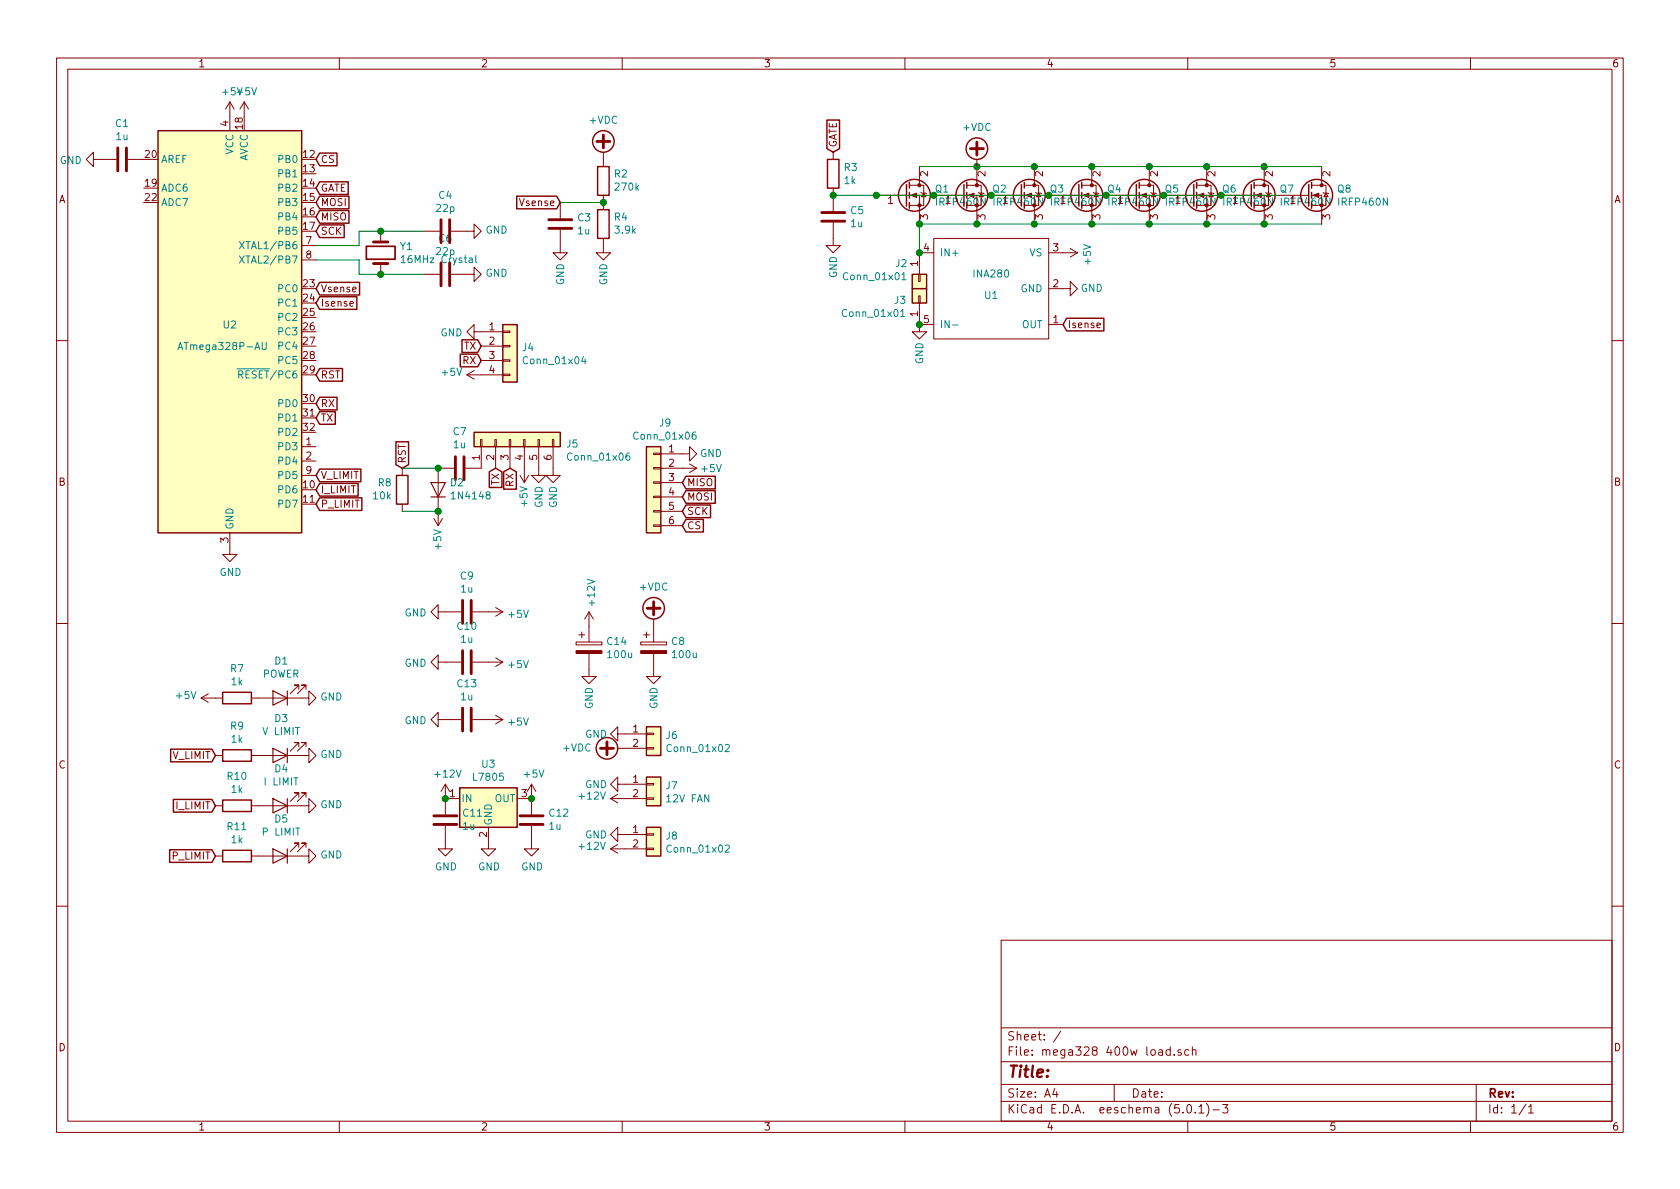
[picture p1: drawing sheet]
<svg xmlns="http://www.w3.org/2000/svg" width="297mm" height="210mm" viewBox="0 0 297 210" stroke-linecap="round" stroke-linejoin="round" font-family="sans-serif">
<g fill="none" stroke="#840000" stroke-width=".18">
<path d="M10 10.3h277v189.9h-277zM12 12.2h273v186.1h-273zM40.6 18v5.1M40.6 18l-.7 1.3M40.6 18l.8 1.3M43.2 18l-.8 1.3M43.2 18v2.6M43.2 18l.7 1.3M60 10.3v1.9M110 10.3v1.9M160 10.3v1.9M210 10.3v1.9"/>
<path d="M260 10.3v1.9M16.5 28.2v-1.3l-1.3 1.3 1.3 1.3v-1.3h4.1M22.6 28.2h2.8M99.1 35.8v2.8M106.7 26.9v2.6M106.7 34.5v2.6M147.3 39.4v4h1.3l-1.3 1.3-1.3-1.3h1.3M147.3 26.9v1.3M147.3 33.3v4M154.9 34.5h5.1M160.1 34.5h.2M160.8 34.5h1.8v5.1"/>
<path d="M160.8 32.8h1.8M162.6 32.8h.7v3.5h-2.5M162.6 29.5v3.3M162.8 34l.1 .2h.8l.1 .1M163.3 34.2l.4 .6h-.8zM165.1 34.5h5.1M170.9 32.8h1.8M172.7 32.8h.8v3.5h-.8v3.3M172.7 28.2v4.6M173 34l.1 .2h.8l.1 .1M173.5 34.2l.4 .6h-.8zM175.3 34.5h5"/>
<path d="M181.1 32.8h1.8M182.9 32.8h.7v3.5h-.7v3.3M182.9 29.5v3.3M183.1 34l.2 .2h.7l.1 .1M183.6 34.2l.4 .6h-.7zM185.4 34.5h5.1M191.3 32.8h1.7M193 32.8h.8v3.5h-.8v3.3M193 29.5v3.3M193.3 34l.1 .2h.8l.1 .1M193.8 34.2l.4 .6h-.8zM195.6 34.5h5.1"/>
<path d="M201.4 32.8h1.8M203.2 32.8h.8v3.5h-.8v3.3M203.2 29.5v3.3M203.5 34l.1 .2h.7l.2 .1M204 34.2l.3 .6h-.7zM205.7 34.5h5.1M211.6 32.8h1.8M213.4 32.8h.7v3.5h-.7v3.3M213.4 29.5v3.3M213.6 34l.1 .2h.8l.1 .1M214.1 34.2l.4 .6h-.8zM215.9 34.5h5.1"/>
<path d="M221.7 32.8h1.8M223.5 32.8h.8v3.5h-.8v3.3M223.5 29.5v3.3M223.8 34l.1 .2h.8l.1 .1M224.3 34.2l.4 .6h-.8zM226.1 34.5h5M231.9 32.8h1.8M233.7 32.8h.7v3.5h-.7v3.3M233.7 29.5v3.3M233.9 34l.2 .2h.7l.1 .1M234.4 34.2l.4 .6h-.7zM53.3 43.4h2.6"/>
<path d="M53.3 46h2.6M61.9 53.7l.6-.1-.1-.2-.3-.1-.2 .2v.6h.5M67.3 40.9v1.9M67.3 46.6v1.9M74.9 48.5h2.8M74.9 40.9h2.8M79.8 40.9h4v-1.3l1.3 1.3-1.3 1.3v-1.3M79.8 48.5h4v-1.3l1.3 1.3-1.3 1.3v-1.3M83.8 58.7v-1.3l-1.3 1.3 1.3 1.2v-1.2h5.1M88.9 58.5h1.3v.3h-1.3zM99.1 40.6v4.1h1.2l-1.2 1.3-1.3-1.3h1.3M106.7 42.2v2.5h1.2l-1.2 1.3-1.3-1.3h1.3"/>
<path d="M162.4 48.5h.3v1.3h-.3zM162.4 52.3h.3v1.3h-.3zM162.6 57.4v1.3h1.2l-1.2 1.2-1.3-1.2h1.3M162.6 53.6v3.8M162.6 57.4h2.5M165.1 42.2h20.3v17.7h-20.3zM165.1 44.7h-2.5v3.8M185.4 51h3.8v-1.2l1.3 1.2-1.3 1.3v-1.3M185.4 44.7h5.1M185.4 57.4h2.6M189.2 43.9l1.3 .8M190.5 44.7l-1.3 .8"/>
<path d="M194 57.5l.6-.1-.1-.2-.4-.1-.1 .2v.6h.5M10 60.2h2M53.3 79h2.6M82.5 66.3h6.4M82.5 66.3l1.3 .8M83.8 65.5l-1.3 .8M85 77.7h.2v1.3h-.2zM85.1 61.2h3.8M85.1 63.7h3.8M85.1 79v3.8h-2.8M87.5 77.7h.3v1.3h-.3zM87.6 79v3.8"/>
<path d="M88.9 66.2h1.3v.2h-1.3zM88.9 63.6h1.3v.3h-1.3zM88.9 61.1h1.3v.2h-1.3zM90 77.7h.3v1.3h-.3zM90.2 79v3.8M92.6 77.7h.2v1.3h-.2zM92.7 79v6.3M95.1 77.7h.3v1.3h-.3zM95.2 79v5.1h1.3l-1.3 1.2-1.2-1.2h1.2M97.7 77.7h.2v1.3h-.2zM97.8 79v5.1h1.3l-1.3 1.2-1.3-1.2h1.3M285 60.2h2"/>
<path d="M40.6 94.2v3.8h1.3l-1.3 1.3-1.2-1.3h1.2M53.3 81.5h2.6M53.3 84.1h2.6M71.1 82.8v1.3M71.1 89.1v1.3M76.7 91.7l.8 1.3M78.2 91.7l-.7 1.3M80.3 82.8h-2.8v10.2M91.9 84.1l.8 1.2M93.5 84.1l-.8 1.2M115.6 92.8h1.2v.3h-1.2zM115.6 90.3h1.2v.2h-1.2z"/>
<path d="M115.6 87.8h1.2v.2h-1.2zM115.6 85.2h1.2v.3h-1.2zM115.6 82.7h1.2v.2h-1.2zM115.6 80.1h1.2v.3h-1.2zM116.8 80.3h5.1v-1.3l1.3 1.3-1.3 1.2v-1.2M116.8 82.8h6.4M116.8 85.3h3.8M116.8 87.9h3.8M116.8 90.4h3.8M116.8 93h3.8M121.9 82l1.3 .8M123.2 82.8l-1.3 .8"/>
<path d="M10 110.3h2M77.5 117.1v-1.3l-1.3 1.3 1.3 1.3v-1.3h4M77.5 108.2v-1.3l-1.3 1.3 1.3 1.3v-1.3h4M83.6 117.1h5.3M83.6 108.2h5.3M87.6 116.3l1.3 .8M87.6 107.4l1.3 .8M88.9 117.1l-1.3 .8M88.9 108.2l-1.3 .8M101.9 113.5h4.5v.5h-4.5zM102.4 112.3h1M102.9 111.8v1"/>
<path d="M104.1 115.6v4h1.3l-1.3 1.3-1.2-1.3h1.2M104.1 108.2v5.3M104.1 108.2l-.7 1.3M104.1 108.2l.8 1.3M113.3 113.5h4.6v.5h-4.6zM113.8 112.3h1M114.3 111.8v1M115.6 115.6v4h1.2l-1.2 1.3-1.3-1.3h1.3M115.6 109.5v4M285 110.3h2M35.6 123.4h3.8M35.6 123.4l1.2 .8"/>
<path d="M36.8 122.7l-1.2 .7M38.1 133.6h1.3M44.4 123.4h10.2v-1.2l1.3 1.2-1.3 1.3v-1.3M44.4 133.6h10.2v-1.3l1.3 1.3-1.3 1.3v-1.3M52.8 121.9v-.7h-.7h.7l-1.5 1.5M52.8 132.1v-.8h-.7h.7l-1.5 1.5M54.1 121.9v-.7h-.8h.8l-1.5 1.5M54.1 132.1v-.8h-.8h.8l-1.5 1.5M77.5 127.2v-1.2l-1.3 1.2 1.3 1.3v-1.3h4M78.7 138.7l-.7 1.2M78.7 138.7v5.3M78.7 138.7l.8 1.2"/>
<path d="M83.6 127.2h5.3M87.6 126.5l1.3 .7M88.9 127.2l-1.3 .8M94 138.7l-.8 1.2M94 138.7v5.3M94 138.7l.7 1.2M109.2 129.8v-1.3l-1.3 1.3 1.3 1.3v-1.3h5.1M109.2 138.7v-1.3l-1.3 1.3 1.3 1.2v-1.2h5.1M109.2 132.3h5.1M114.3 132.2h1.3v.3h-1.3zM114.3 129.7h1.3v.2h-1.3zM114.3 138.6h1.3v.2h-1.3z"/>
<path d="M38.1 142.5h1.3M38.1 151.4h1.3M44.4 142.5h10.2v-1.3l1.3 1.3-1.3 1.3v-1.3M44.4 151.4h10.2v-1.3l1.3 1.3-1.3 1.2v-1.2M52.8 141v-.8h-.7h.7l-1.5 1.5M52.8 149.9v-.8h-.7h.7l-1.5 1.5M54.1 141v-.8h-.8h.8l-1.5 1.5M54.1 149.9v-.8h-.8h.8l-1.5 1.5M78.7 146v4.1h1.3l-1.3 1.3-1.2-1.3h1.2M78.7 141.2h2.6M86.4 146.3v3.8h1.2l-1.2 1.3-1.3-1.3h1.3M91.4 141.2h2.6"/>
<path d="M94 146v4.1h1.2l-1.2 1.3-1.3-1.3h1.3M107.9 141.2h6.4M107.9 141.2l1.3 .8M107.9 150.1h6.4M107.9 150.1l1.3 .8M109.2 147.6v-1.3l-1.3 1.3 1.3 1.2v-1.2h5.1M109.2 140.5l-1.3 .7M109.2 149.3l-1.3 .8M114.3 141.1h1.3v.2h-1.3zM114.3 150h1.3v.2h-1.3zM114.3 147.4h1.3v.3h-1.3zM10 160.2h2"/>
<path d="M177 166.3h108v32h-108zM285 160.2h2M60 198.3v1.9M110 198.3v1.9M160 198.3v1.9M177 194.8h108M177 191.8h108M177 187.8h108M177 181.8h108M186.5 192.5l-.4 1h1M186.8 193v1M187.6 182.3l-1.3 2"/>
<path d="M197 191.8v3M206.9 185.7l-.4-.1-.3 .3v.6l.3 .1 .4-.1M206.9 185.1v1.5M207.6 186.5v.1M208.8 185.7l-.3-.1-.2 .2v.2l.5 .2v.3h-.5M210 195.5l.3-.2a.94 .94 0 0 1 0 1.5 .82 .82 0 0 1-.3-1.3zM210 198.3v1.9M210.2 185.7l-.4-.1-.3 .3 .1 .6h.6M210.8 185.7l.2-.1 .4 .1 .1 .9M210.8 185.1v1.5M211.3 196.7v.1M212 195.8l.4-.5v1.5"/>
<path d="M212 196.8h.8M213.3 195.1a1.71 1.71 0 0 1 0 2.3M214.5 196.3h1.1M216.2 195.3h.9l-.5 .6 .4 .1v.7l-.2 .1-.6-.1M260 198.3v1.9M261 191.8v6.5M269.8 195.2l-1.2 2M270.3 195.8l.4-.5v1.5M270.3 196.8h.8"/>
</g>
<g fill="#ffffc2" stroke="#ffffc2" stroke-width=".18">
<path d="M81.3 139.3h10.1v7h-10.1z"/>
<path d="M27.9 23.1h25.4v71.1h-25.4z"/>
<path d="M88.9 57.4h2.5v10.2h-2.5z"/>
<path d="M161.3 48.5h2.5v2.5h-2.5z"/>
<path d="M83.8 76.4h15.3v2.6h-15.3z"/>
<path d="M114.3 128.5h2.5v5.1h-2.5z"/>
<path d="M161.3 51h2.5v2.6h-2.5z"/>
<path d="M114.3 137.4h2.5v5.1h-2.5z"/>
<path d="M114.3 146.3h2.5v5.1h-2.5z"/>
<path d="M114.3 79h2.5v15.2h-2.5z"/>
</g>
<g fill="none" stroke="#840000" stroke-width=".25">
<path d="M27.9 23.1h25.4v71.1h-25.4zM56.5 32.2h5.1v2.2h-5.1l-.6-1.1zM56.5 39.8h4.4v2.2h-4.4l-.6-1.1zM56.5 37.2h5.2v2.3h-5.2l-.6-1.2zM56.5 34.7h5.2v2.2h-5.2l-.6-1.1zM56.5 27.1h3.1v2.2h-3.1l-.6-1.1zM91.4 34.7h7l.7 1.1-.7 1.1h-7zM105.7 29.5h2v5h-2zM105.7 37.1h2v5.1h-2zM146.2 21.2h2.2v5.1l-1.1 .6-1.1-.6zM146.3 28.2h2v5.1h-2zM160.3 32.6v3.8"/>
<path d="M160.8 32.3v1M160.8 34v1M160.8 35.8v1M170.4 32.6v3.8M170.9 32.3v1M170.9 34v1M180.6 32.6v3.8M181.1 32.3v1M181.1 34v1M190.8 32.6v3.8M191.3 32.3v1M191.3 34v1"/>
<path d="M200.9 32.6v3.8M201.4 32.3v1M201.4 34v1M211.1 32.6v3.8M211.6 32.3v1M211.6 34v1M221.2 32.6v3.8M221.7 32.3v1M221.7 34v1M231.4 32.6v3.8M231.9 32.3v1M231.9 34v1"/>
<path d="M56.5 49.9h7.1v2.3h-7.1l-.6-1.2zM56.5 52.5h6.6v2.2h-6.6l-.6-1.1zM88.9 57.4h2.5v10.2h-2.5zM161.3 48.5h2.5v2.5h-2.5zM161.3 51h2.5v2.6h-2.5zM188.6 56.3h6.6v2.2h-6.6l-.6-1.1zM56.5 70.3h3.1v2.2h-3.1l-.6-1.1zM56.5 72.8h2.8v2.2h-2.8l-.6-1.1zM56.5 65.2h4.1v2.2h-4.1l-.6-1.1zM70 78.1h2.2v4.1l-1.1 .6-1.1-.6zM81.4 62.6h3.1l.6 1.1-.6 1.2h-3.1zM81.7 60.1h2.8l.6 1.1-.6 1.1h-2.8z"/>
<path d="M83.8 76.4h15.3v2.6h-15.3zM114.3 79h2.5v15.2h-2.5zM56.5 83h7.3v2.2h-7.3l-.6-1.1zM56.5 85.5h6.8v2.2h-6.8l-.6-1.1zM56.5 88h7.5v2.3h-7.5l-.6-1.2zM70.1 84.1h2v5h-2zM86.5 83.4l1.1-.6 1.1 .6v2.8h-2.2zM89.1 83.4l1.1-.6 1.1 .6v3.1h-2.2zM121.3 84.2h5.2v2.3h-5.2l-.7-1.2zM121.3 86.8h5.2v2.2h-5.2l-.7-1.1zM121.3 89.3h4.3v2.2h-4.3l-.7-1.1zM121.3 91.8h3.1v2.3h-3.1l-.7-1.1z"/>
<path d="M30.2 132.5h7.3l.6 1.1-.6 1.1h-7.3zM39.4 122.4h5v2.1h-5zM39.4 132.6h5v2h-5zM81.3 139.3h10.1v7h-10.1zM114.3 128.5h2.5v5.1h-2.5zM114.3 137.4h2.5v5.1h-2.5zM30 150.3h7.5l.6 1.1-.6 1.1h-7.5zM30.7 141.4h6.8l.6 1.1-.6 1.1h-6.8zM39.4 141.5h5v2h-5zM39.4 150.4h5v2h-5zM114.3 146.3h2.5v5.1h-2.5z"/>
<circle cx="106.7" cy="25" r="1.9"/>
<circle cx="161.7" cy="34.5" r="2.82"/>
<circle cx="171.8" cy="34.5" r="2.82"/>
<circle cx="172.7" cy="26.3" r="1.9"/>
<circle cx="182" cy="34.5" r="2.82"/>
<circle cx="192.2" cy="34.5" r="2.82"/>
<circle cx="202.3" cy="34.5" r="2.82"/>
<circle cx="212.5" cy="34.5" r="2.82"/>
<circle cx="222.6" cy="34.5" r="2.82"/>
<circle cx="232.8" cy="34.5" r="2.82"/>
<circle cx="115.6" cy="107.6" r="1.9"/>
<circle cx="107.3" cy="132.3" r="1.9"/>
</g>
<g fill="none" stroke="#008484" stroke-width=".18">
<path d="M42.3 42.7l.9 1.3M42.3 45.3l.9 1.2M43.2 42.7l-.9 1.3M43.2 45.3l-.9 1.2M70.9 45.5l.4-.3v1.3M70.9 46.5h.8M84.1 45.2v1.1l.2 .2M159.3 55.1l.3-.4v1.3M159.3 56h.7M159.5 48.6l.3-.4v1.3M159.5 49.5h.7M168.4 57.5h1"/>
<path d="M31.5 61.8l.4-1.3 .4 1.3M31.6 61.5h.6M41.9 65.2h1.3M42.2 66.2h.6l.2-.2-.1-.3-.2-.1h-.5v1.2M42.5 66.2l.5 .6M46.4 60.5v1.1l.2 .2h.2l.3-.2v-1.1M103.1 63l-.3 .9h.8M103.5 63.5v.8M123 76.4l-.4 .1a.87 .87 0 0 0 0 1.2l.4-.2v-.5l-.4-.1-.2 .2M111.3 80.1l-.4 .1a.87 .87 0 0 0 0 1.2l.4-.2v-.5l-.4-.1-.2 .2M128.2 131.8l.5-.2 .3 .4-.1 .2-.7 .7h.8M128.2 149.5l.5-.1 .3 .4-.1 .2-.7 .7h.8"/>
</g>
<g fill="none" stroke="#840000" stroke-width=".51">
<path d="M20.8 26.2v4M22.4 26.2v4M78 38.9v4M79.5 38.9v4M97 38.9h4.1M105.5 25h2.3M106.7 23.9v2.3M145.3 39.1h4.1M145.3 37.6h4.1M171.6 26.3h2.3M172.7 25.1v2.3M66 42.8h2.6"/>
<path d="M66 46.6h2.6M78 46.5v4M79.5 46.5v4M97 40.4h4.1M80.5 80.8v4M82 80.8v4M81.8 106.2v4M81.8 115.1v4M83.3 106.2v4M83.3 115.1v4M114.4 107.6h2.3M115.6 106.4v2.3"/>
<path d="M81.8 125.2v4.1M83.3 125.2v4.1M106.2 132.3h2.3M107.3 131.2v2.3M76.7 144.3h4.1M76.7 145.8h4.1M91.9 144.3h4.1M91.9 145.8h4.1"/>
</g>
<g fill="#840000" stroke="#840000" stroke-width=".18">
<path d="M161 34.5l1.1-.3v.7z"/>
<path d="M113.3 115.1h4.6v.5h-4.6z"/>
<path d="M171.2 34.5l1-.3v.7z"/>
<path d="M181.4 34.5l1-.3v.7z"/>
<path d="M191.5 34.5l1-.3v.7z"/>
<path d="M201.7 34.5l1-.3v.7z"/>
<path d="M211.8 34.5l1.1-.3v.7z"/>
<path d="M222 34.5l1-.3v.7z"/>
<path d="M232.2 34.5l1-.3v.7z"/>
<path d="M101.9 115.1h4.5v.5h-4.5z"/>
<circle cx="162.6" cy="36.3" r=".28"/>
<circle cx="162.6" cy="32.8" r=".28"/>
<circle cx="172.7" cy="32.8" r=".28"/>
<circle cx="182.9" cy="32.8" r=".28"/>
<circle cx="193" cy="32.8" r=".28"/>
<circle cx="203.2" cy="32.8" r=".28"/>
<circle cx="213.4" cy="32.8" r=".28"/>
<circle cx="223.5" cy="32.8" r=".28"/>
<circle cx="233.7" cy="32.8" r=".28"/>
</g>
<path d="M99.1 35.8h7.6M147.3 34.5h78.8M162.6 29.5h71.1M233.7 39.6h-71.1v5.1M55.9 46h7.6v2.5h11.4M74.9 40.9h-11.4v2.5h-7.6M71.1 90.4h6.4M71.1 82.8h6.4" fill="none" stroke="#008400" stroke-width=".18"/>
<g fill="#008400" stroke="#008400" stroke-width=".25">
<circle cx="165.1" cy="34.5" r=".51"/>
<circle cx="175.3" cy="34.5" r=".51"/>
<circle cx="185.4" cy="34.5" r=".51"/>
<circle cx="195.6" cy="34.5" r=".51"/>
<circle cx="205.7" cy="34.5" r=".51"/>
<circle cx="215.9" cy="34.5" r=".51"/>
<circle cx="172.7" cy="39.6" r=".51"/>
<circle cx="182.9" cy="39.6" r=".51"/>
<circle cx="193" cy="39.6" r=".51"/>
<circle cx="203.2" cy="39.6" r=".51"/>
<circle cx="213.4" cy="39.6" r=".51"/>
<circle cx="223.5" cy="39.6" r=".51"/>
<circle cx="172.7" cy="29.5" r=".51"/>
<circle cx="182.9" cy="29.5" r=".51"/>
<circle cx="193" cy="29.5" r=".51"/>
<circle cx="203.2" cy="29.5" r=".51"/>
<circle cx="213.4" cy="29.5" r=".51"/>
<circle cx="223.5" cy="29.5" r=".51"/>
<circle cx="94" cy="141.2" r=".51"/>
<circle cx="78.7" cy="141.2" r=".51"/>
<circle cx="67.3" cy="48.5" r=".51"/>
<circle cx="67.3" cy="40.9" r=".51"/>
<circle cx="106.7" cy="35.8" r=".51"/>
<circle cx="154.9" cy="34.5" r=".51"/>
<circle cx="147.3" cy="34.5" r=".51"/>
<circle cx="77.5" cy="90.4" r=".51"/>
<circle cx="77.5" cy="82.8" r=".51"/>
<circle cx="162.6" cy="57.4" r=".51"/>
<circle cx="162.6" cy="44.7" r=".51"/>
<circle cx="162.6" cy="39.6" r=".51"/>
</g>
<path d="M64.8 43.6h5v2.2h-5z" fill="none" stroke="#840000" stroke-width=".3"/>
<path d="M76.2 85.3h2.5l-1.2 2.6zM76.2 87.9h2.5M48.3 122.2l2.5 1.2-2.5 1.3zM48.3 132.3l2.5 1.3-2.5 1.3zM50.8 122.2v2.5M50.8 132.3v2.6M48.3 141.2l2.5 1.3-2.5 1.3zM48.3 150.1l2.5 1.3-2.5 1.2zM50.8 141.2v2.6M50.8 150.1v2.5" fill="none" stroke="#840000" stroke-width=".2"/>
<text font-size="2.8" fill="#840000" x="178" y="190.5">Title:</text>
<g font-size="2.1" fill="#840000">
<text x="178" y="184">Sheet: /</text>
<text x="178" y="186.7">File: mega328 400w load.sch</text>
<text x="178" y="196.9">KiCad E.D.A. eeschema (5.0.1)-3</text>
<text x="178" y="194.1">Size: A4</text>
<text x="200" y="194.1">Date:</text>
<text x="263" y="194.1">Rev:</text>
<text x="263" y="196.9">Id: 1/1</text>
</g>
<g font-size="1.8" fill="#840000">
<text x="35" y="11.9">1</text>
<text x="85" y="11.9">2</text>
<text x="135" y="11.9">3</text>
<text x="185" y="11.9">4</text>
<text x="235" y="11.9">5</text>
<text x="285" y="11.9">6</text>
<text x="40.4" y="22.3" transform="rotate(-90 40.4 22.3)">4</text>
<text x="42.9" y="22.8" transform="rotate(-90 42.9 22.8)">18</text>
<text x="25.7" y="27.9">20</text>
<text x="53.6" y="27.9">12</text>
<text x="56.7" y="28.8">CS</text>
<text x="148" y="26.1" transform="rotate(-90 148 26.1)">GATE</text>
<text x="10.4" y="35.9">A</text>
<text x="25.7" y="33">19</text>
<text x="25.7" y="35.6">22</text>
<text x="53.6" y="30.5">13</text>
<text x="53.6" y="33">14</text>
<text x="53.6" y="35.6">15</text>
<text x="56.7" y="33.9">GATE</text>
<text x="164.1" y="31.2" transform="rotate(-90 164.1 31.2)">2</text>
<text x="174.2" y="31.2" transform="rotate(-90 174.2 31.2)">2</text>
<text x="184.4" y="31.2" transform="rotate(-90 184.4 31.2)">2</text>
<text x="194.6" y="31.2" transform="rotate(-90 194.6 31.2)">2</text>
<text x="204.7" y="31.2" transform="rotate(-90 204.7 31.2)">2</text>
<text x="214.9" y="31.2" transform="rotate(-90 214.9 31.2)">2</text>
<text x="225" y="31.2" transform="rotate(-90 225 31.2)">2</text>
<text x="235.2" y="31.2" transform="rotate(-90 235.2 31.2)">2</text>
<text x="285.4" y="35.9">A</text>
<text x="53.6" y="38.1">16</text>
<text x="53.6" y="40.6">17</text>
<text x="56.7" y="41.5">SCK</text>
<text x="56.7" y="39">MISO</text>
<text x="56.7" y="36.4">MOSI</text>
<text x="92.1" y="36.4">Vsense</text>
<text x="157" y="36.1">1</text>
<text x="164.1" y="38.8" transform="rotate(-90 164.1 38.8)">3</text>
<text x="165.8" y="36.4">IRFP460N</text>
<text x="167.2" y="36.1">1</text>
<text x="174.2" y="38.8" transform="rotate(-90 174.2 38.8)">3</text>
<text x="175.9" y="36.4">IRFP460N</text>
<text x="177.3" y="36.1">1</text>
<text x="184.4" y="38.8" transform="rotate(-90 184.4 38.8)">3</text>
<text x="186.1" y="36.4">IRFP460N</text>
<text x="187.5" y="36.1">1</text>
<text x="194.6" y="38.8" transform="rotate(-90 194.6 38.8)">3</text>
<text x="196.3" y="36.4">IRFP460N</text>
<text x="197.6" y="36.1">1</text>
<text x="204.7" y="38.8" transform="rotate(-90 204.7 38.8)">3</text>
<text x="206.4" y="36.4">IRFP460N</text>
<text x="207.8" y="36.1">1</text>
<text x="214.9" y="38.8" transform="rotate(-90 214.9 38.8)">3</text>
<text x="216.6" y="36.4">IRFP460N</text>
<text x="218" y="36.1">1</text>
<text x="225" y="38.8" transform="rotate(-90 225 38.8)">3</text>
<text x="226.7" y="36.4">IRFP460N</text>
<text x="228.1" y="36.1">1</text>
<text x="235.2" y="38.8" transform="rotate(-90 235.2 38.8)">3</text>
<text x="54.1" y="43.2">7</text>
<text x="54.1" y="45.7">8</text>
<text x="162.3" y="47.1" transform="rotate(-90 162.3 47.1)">1</text>
<text x="163.3" y="44.4">4</text>
<text x="186.2" y="44.4">3</text>
<text x="53.6" y="50.8">23</text>
<text x="53.6" y="53.3">24</text>
<text x="56.7" y="51.7">Vsense</text>
<text x="186.2" y="50.8">2</text>
<text x="53.6" y="55.9">25</text>
<text x="53.6" y="58.4">26</text>
<text x="56.7" y="54.2">Isense</text>
<text x="86.5" y="58.4">1</text>
<text x="162.3" y="56" transform="rotate(-90 162.3 56)">1</text>
<text x="163.3" y="57.1">5</text>
<text x="186.2" y="57.1">1</text>
<text x="188.7" y="58">Isense</text>
<text x="53.6" y="61">27</text>
<text x="53.6" y="63.5">28</text>
<text x="81.8" y="64.4">RX</text>
<text x="82" y="61.8">TX</text>
<text x="86.5" y="61">2</text>
<text x="86.5" y="63.5">3</text>
<text x="53.6" y="66">29</text>
<text x="53.6" y="71.1">30</text>
<text x="56.7" y="66.9">RST</text>
<text x="86.5" y="66">4</text>
<text x="53.6" y="73.7">31</text>
<text x="53.6" y="76.2">32</text>
<text x="56.7" y="72">RX</text>
<text x="56.7" y="74.5">TX</text>
<text x="54.1" y="78.7">1</text>
<text x="54.1" y="81.3">2</text>
<text x="54.1" y="83.8">9</text>
<text x="71.8" y="82" transform="rotate(-90 71.8 82)">RST</text>
<text x="84.8" y="81.4" transform="rotate(-90 84.8 81.4)">1</text>
<text x="87.4" y="81.4" transform="rotate(-90 87.4 81.4)">2</text>
<text x="89.9" y="81.4" transform="rotate(-90 89.9 81.4)">3</text>
<text x="92.5" y="81.4" transform="rotate(-90 92.5 81.4)">4</text>
<text x="95" y="81.4" transform="rotate(-90 95 81.4)">5</text>
<text x="97.5" y="81.4" transform="rotate(-90 97.5 81.4)">6</text>
<text x="118.3" y="80">1</text>
<text x="118.3" y="82.5">2</text>
<text x="10.4" y="85.9">B</text>
<text x="53.6" y="86.4">10</text>
<text x="53.6" y="88.9">11</text>
<text x="56.7" y="84.7">V_LIMIT</text>
<text x="56.7" y="87.2">I_LIMIT</text>
<text x="56.7" y="89.8">P_LIMIT</text>
<text x="88.3" y="85.8" transform="rotate(-90 88.3 85.8)">TX</text>
<text x="90.8" y="86" transform="rotate(-90 90.8 86)">RX</text>
<text x="118.3" y="85.1">3</text>
<text x="118.3" y="87.6">4</text>
<text x="121.4" y="86">MISO</text>
<text x="121.4" y="88.5">MOSI</text>
<text x="285.4" y="85.9">B</text>
<text x="40.4" y="96" transform="rotate(-90 40.4 96)">3</text>
<text x="118.3" y="90.2">5</text>
<text x="118.3" y="92.7">6</text>
<text x="121.4" y="91.1">SCK</text>
<text x="121.4" y="93.6">CS</text>
<text x="111.9" y="129.5">1</text>
<text x="10.4" y="135.9">C</text>
<text x="30.5" y="134.2">V_LIMIT</text>
<text x="111.9" y="132.1">2</text>
<text x="285.4" y="135.9">C</text>
<text x="31.2" y="143.1">I_LIMIT</text>
<text x="79.5" y="141">1</text>
<text x="92.2" y="141">3</text>
<text x="111.9" y="138.4">1</text>
<text x="111.9" y="141">2</text>
<text x="86.1" y="148.1" transform="rotate(-90 86.1 148.1)">2</text>
<text x="111.9" y="147.3">1</text>
<text x="111.9" y="149.9">2</text>
<text x="30.5" y="152">P_LIMIT</text>
<text x="10.4" y="185.9">D</text>
<text x="285.4" y="185.9">D</text>
<text x="35" y="199.9">1</text>
<text x="85" y="199.9">2</text>
<text x="135" y="199.9">3</text>
<text x="185" y="199.9">4</text>
<text x="235" y="199.9">5</text>
<text x="285" y="199.9">6</text>
</g>
<g font-size="1.8" fill="#008484">
<text x="39.4" y="16.9">+5V+5V</text>
<text x="20.5" y="22.5">C1</text>
<text x="104.3" y="21.9">+VDC</text>
<text x="170.3" y="23.2">+VDC</text>
<text x="10.6" y="29">GND</text>
<text x="20.6" y="24.8">1u</text>
<text x="28.4" y="28.8">AREF</text>
<text x="41.3" y="27.4" transform="rotate(-90 41.3 27.4)">VCC</text>
<text x="43.8" y="28.6" transform="rotate(-90 43.8 28.6)">AVCC</text>
<text x="49.4" y="28.8">PB0</text>
<text x="28.4" y="33.9">ADC6</text>
<text x="49.4" y="31.4">PB1</text>
<text x="49.4" y="33.9">PB2</text>
<text x="77.6" y="35.2">C4</text>
<text x="108.7" y="31.4">R2</text>
<text x="108.9" y="33.7">270k</text>
<text x="149.3" y="30.2">R3</text>
<text x="149.3" y="32.6">1k</text>
<text x="165.4" y="34.1">Q1</text>
<text x="175.6" y="34.1">Q2</text>
<text x="185.7" y="34.1">Q3</text>
<text x="195.9" y="34.1">Q4</text>
<text x="206" y="34.1">Q5</text>
<text x="216.2" y="34.1">Q6</text>
<text x="226.4" y="34.1">Q7</text>
<text x="236.5" y="34.1">Q8</text>
<text x="28.4" y="36.4">ADC7</text>
<text x="49.4" y="36.4">PB3</text>
<text x="49.4" y="39">PB4</text>
<text x="49.4" y="41.5">PB5</text>
<text x="77.2" y="37.5">22p</text>
<text x="85.9" y="41.3">GND</text>
<text x="102.2" y="39.1">C3</text>
<text x="102.2" y="41.4">1u</text>
<text x="108.7" y="39">R4</text>
<text x="108.8" y="41.3">3.9k</text>
<text x="150.4" y="37.9">C5</text>
<text x="150.5" y="40.2">1u</text>
<text x="236.9" y="36.4">IRFP460N</text>
<text x="43.3" y="44.1">XTAL1/PB6</text>
<text x="43.3" y="46.6">XTAL2/PB7</text>
<text x="70.8" y="44.2">Y1</text>
<text x="71.6" y="46.5">16MHz Crystal</text>
<text x="77.2" y="45.1">22p</text>
<text x="77.6" y="42.8">C6</text>
<text x="158.4" y="47.2">J2</text>
<text x="166.1" y="45.3">IN+</text>
<text x="182" y="45.3">VS</text>
<text x="192.9" y="46.7" transform="rotate(-90 192.9 46.7)">+5V</text>
<text x="49.4" y="51.7">PC0</text>
<text x="85.9" y="48.9">GND</text>
<text x="99.7" y="50.5" transform="rotate(-90 99.7 50.5)">GND</text>
<text x="107.4" y="50.5" transform="rotate(-90 107.4 50.5)">GND</text>
<text x="148" y="49.2" transform="rotate(-90 148 49.2)">GND</text>
<text x="149.5" y="49.5">Conn_01x01</text>
<text x="158.2" y="53.7">J3</text>
<text x="172.3" y="49.1">INA280</text>
<text x="174.1" y="52.9">U1</text>
<text x="180.5" y="51.7">GND</text>
<text x="191.1" y="51.6">GND</text>
<text x="39.5" y="58.1">U2</text>
<text x="49.4" y="54.2">PC1</text>
<text x="49.4" y="56.8">PC2</text>
<text x="49.4" y="59.3">PC3</text>
<text x="77.9" y="59.5">GND</text>
<text x="149.3" y="56.1">Conn_01x01</text>
<text x="166.1" y="58">IN-</text>
<text x="180.7" y="58">OUT</text>
<text x="32.3" y="61.9">ATmega328P-AU</text>
<text x="49.4" y="61.8">PC4</text>
<text x="49.4" y="64.4">PC5</text>
<text x="92.4" y="62.1">J4</text>
<text x="92.8" y="64.4">Conn_01x04</text>
<text x="163.2" y="64.4" transform="rotate(-90 163.2 64.4)">GND</text>
<text x="43" y="66.9">RESET/PC6</text>
<text x="78.2" y="66.5">+5V</text>
<text x="49.4" y="72">PD0</text>
<text x="49.4" y="74.5">PD1</text>
<text x="49.4" y="77.1">PD2</text>
<text x="80.2" y="77">C7</text>
<text x="112.4" y="77.7">Conn_01x06</text>
<text x="116.6" y="75.4">J9</text>
<text x="49.4" y="79.6">PD3</text>
<text x="49.4" y="82.2">PD4</text>
<text x="80.2" y="79.3">1u</text>
<text x="100.2" y="79.1">J5</text>
<text x="100.7" y="81.5">Conn_01x06</text>
<text x="123.8" y="80.8">GND</text>
<text x="124.1" y="83.5">+5V</text>
<text x="49.4" y="87.2">PD6</text>
<text x="49.4" y="89.8">PD7</text>
<text x="49.4" y="84.7">PD5</text>
<text x="66.1" y="88.3">10k</text>
<text x="66.9" y="86">R8</text>
<text x="79.7" y="86">D2</text>
<text x="80.1" y="88.3">1N4148</text>
<text x="93.3" y="89.5" transform="rotate(-90 93.3 89.5)">+5V</text>
<text x="95.9" y="89.8" transform="rotate(-90 95.9 89.8)">GND</text>
<text x="98.5" y="89.8" transform="rotate(-90 98.5 89.8)">GND</text>
<text x="41.3" y="93.7" transform="rotate(-90 41.3 93.7)">GND</text>
<text x="38.8" y="101.8">GND</text>
<text x="78" y="97.1" transform="rotate(-90 78 97.1)">+5V</text>
<text x="81.4" y="102.5">C9</text>
<text x="81.5" y="104.8">1u</text>
<text x="105.2" y="107" transform="rotate(-90 105.2 107)">+12V</text>
<text x="113.2" y="104.4">+VDC</text>
<text x="71.5" y="109">GND</text>
<text x="80.9" y="111.4">C10</text>
<text x="81.5" y="113.7">1u</text>
<text x="90" y="109.3">+5V</text>
<text x="40.8" y="118.9">R7</text>
<text x="46.4" y="119.8">POWER</text>
<text x="48.6" y="117.5">D1</text>
<text x="71.5" y="117.9">GND</text>
<text x="90" y="118.2">+5V</text>
<text x="107.4" y="114.1">C14</text>
<text x="107.6" y="116.4">100u</text>
<text x="118.8" y="114.1">C8</text>
<text x="119" y="116.4">100u</text>
<text x="31.2" y="123.6">+5V</text>
<text x="40.9" y="121.2">1k</text>
<text x="56.6" y="123.9">GND</text>
<text x="80.9" y="121.5">C13</text>
<text x="81.5" y="123.8">1u</text>
<text x="104.8" y="125.4" transform="rotate(-90 104.8 125.4)">GND</text>
<text x="116.3" y="125.4" transform="rotate(-90 116.3 125.4)">GND</text>
<text x="40.8" y="129">R9</text>
<text x="40.9" y="131.3">1k</text>
<text x="46.6" y="130">V LIMIT</text>
<text x="48.6" y="127.7">D3</text>
<text x="71.5" y="128.1">GND</text>
<text x="90" y="128.3">+5V</text>
<text x="103.5" y="130.5">GND</text>
<text x="117.8" y="130.7">J6</text>
<text x="40.3" y="137.9">R10</text>
<text x="48.6" y="136.6">D4</text>
<text x="56.6" y="134">GND</text>
<text x="77" y="137.5">+12V</text>
<text x="85.2" y="135.8">U3</text>
<text x="92.8" y="137.5">+5V</text>
<text x="99.6" y="132.9">+VDC</text>
<text x="118.2" y="133">Conn_01x02</text>
<text x="40.9" y="140.2">1k</text>
<text x="46.9" y="138.9">I LIMIT</text>
<text x="56.6" y="142.9">GND</text>
<text x="81.5" y="141.9">IN</text>
<text x="83.9" y="138.1">L7805</text>
<text x="87.5" y="141.9">OUT</text>
<text x="102.5" y="141.4">+12V</text>
<text x="103.5" y="139.4">GND</text>
<text x="117.8" y="139.6">J7</text>
<text x="118" y="141.9">12V FAN</text>
<text x="40.3" y="146.8">R11</text>
<text x="40.9" y="149.1">1k</text>
<text x="46.6" y="147.8">P LIMIT</text>
<text x="48.6" y="145.5">D5</text>
<text x="81.9" y="146.7">1u</text>
<text x="81.9" y="144.4">C11</text>
<text x="87" y="146" transform="rotate(-90 87 146)">GND</text>
<text x="97.1" y="146.7">1u</text>
<text x="97.2" y="144.4">C12</text>
<text x="103.5" y="148.3">GND</text>
<text x="117.8" y="148.5">J8</text>
<text x="56.6" y="151.8">GND</text>
<text x="76.9" y="153.9">GND</text>
<text x="84.5" y="153.9">GND</text>
<text x="92.2" y="153.9">GND</text>
<text x="102.5" y="150.3">+12V</text>
<text x="118.2" y="150.8">Conn_01x02</text>
</g>
</svg>
